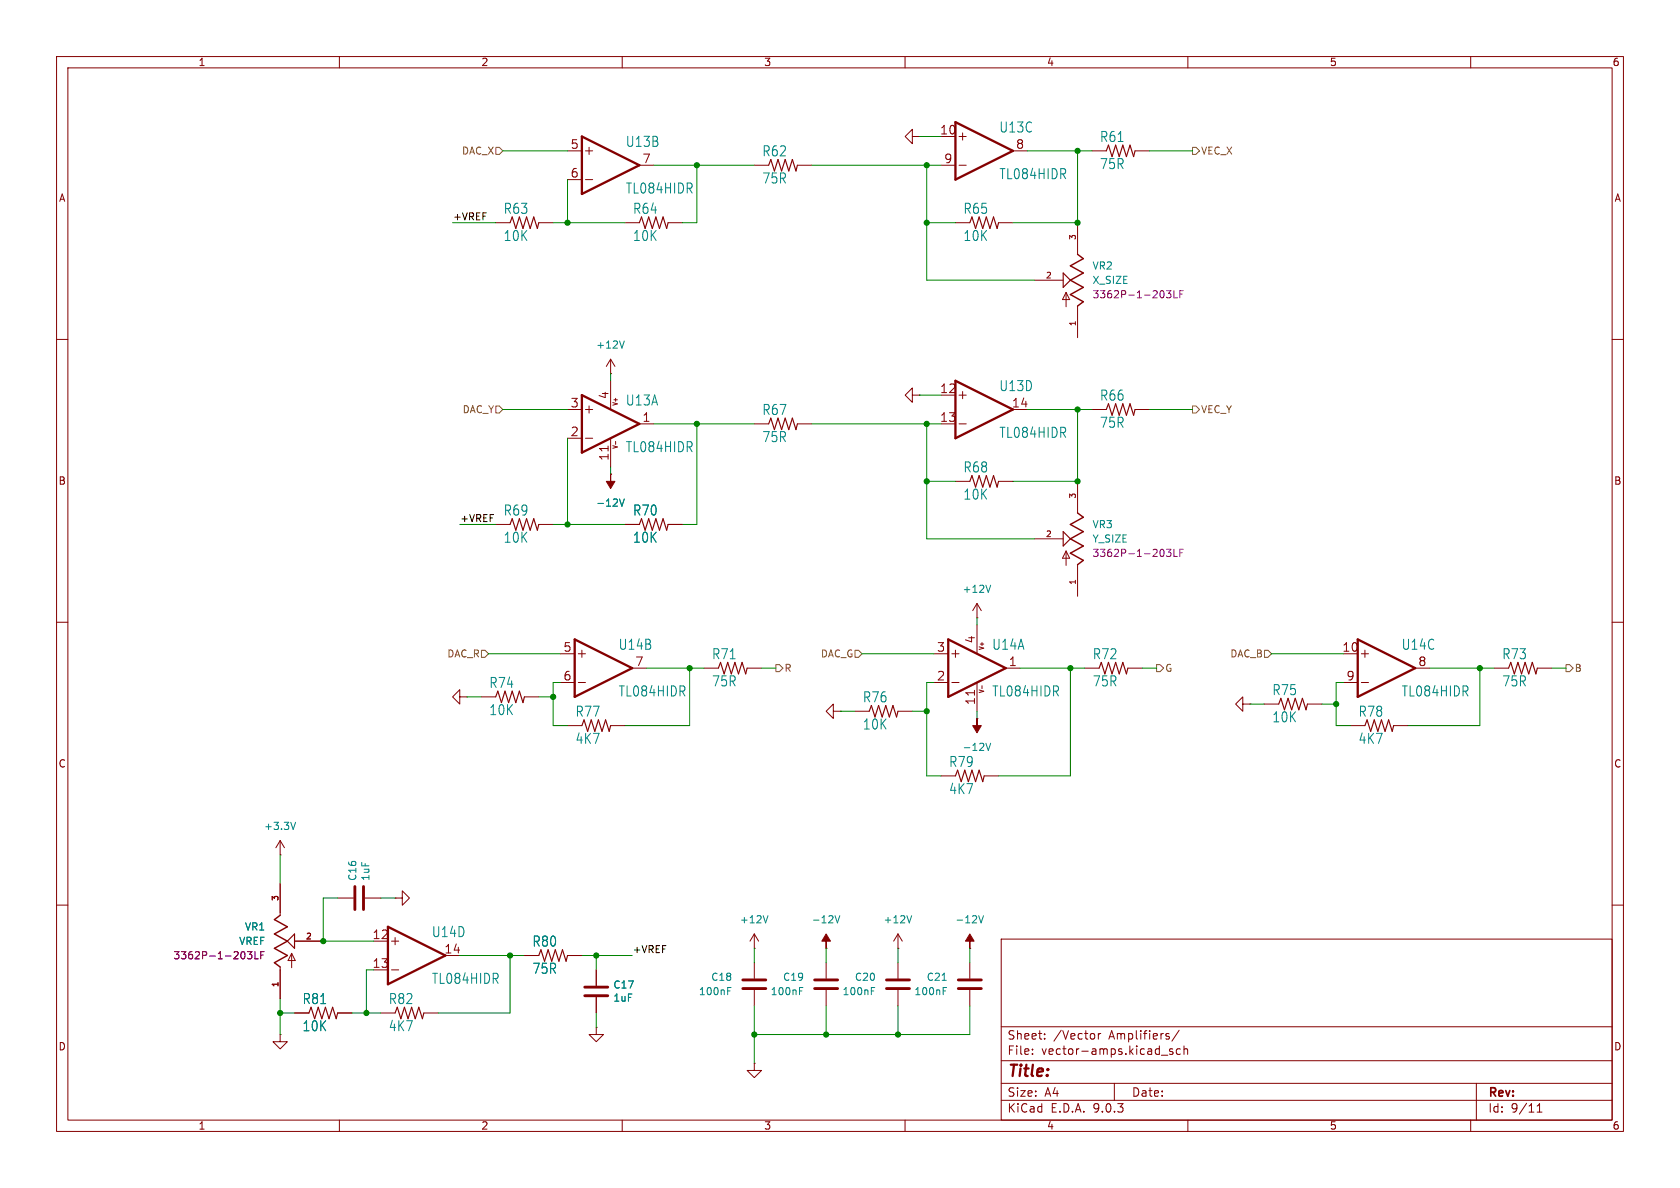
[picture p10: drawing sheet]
<svg xmlns="http://www.w3.org/2000/svg" width="297mm" height="210mm" viewBox="0 0 297 210" stroke-linecap="round" stroke-linejoin="round" font-family="sans-serif">
<g fill="none" stroke="#840000" stroke-width=".18">
<path d="M10 10h277v190h-277zM12 12h273v186h-273zM60 10v2M110 10v2M160 10v2M210 10v2M260 10v2M87.6 39.4h2.6M95.2 39.4h2.6M100.3 26.7h2.6M100.3 31.8h2.6M103.5 26.7h1.3"/>
<path d="M103.5 31.8h1.3M104.1 26v1.3M110.5 39.4h2.5M113 29.2h2.6M118.1 39.4h2.5M133.3 29.2h2.6M141 29.2h2.5M161.3 24.1v-1.2l-1.3 1.2 1.3 1.3v-1.3h1.3M162.6 24.1h.1M166.4 29.2h2.5M168.9 39.4h2.5M169.5 29.2h1.3"/>
<path d="M169.5 24.1h1.3M170.2 23.5v1.3M176.5 39.4h2.6M179.1 26.7h2.5M190.5 39.4v5.6M193 26.7h2.6M200.7 26.7h2.5M182.9 49.5h5.1M188.5 51.7v2.5M188.5 51.7l.6 1.3h-1.3zM190.5 54.1v5.6M10 60h2"/>
<path d="M100.3 72.4h2.6M100.3 77.5h2.6M103.5 72.4h1.3M103.5 77.5h1.3M104.1 71.8v1.2M107.5 78.8v.9M107.9 66h.1M107.9 63.5v2.5M107.9 67.3v5.1M107.9 77.5v5.1M107.9 63.5l-.7 1.3M107.9 63.5l.8 1.3"/>
<path d="M108.8 78v.6M113 74.9h2.6M133.3 74.9h2.6M141 74.9h2.5M161.3 69.9v-1.3l-1.3 1.3 1.3 1.2v-1.2h1.3M162.6 69.9h.1M169.5 74.9h1.3M169.5 69.9h1.3M170.2 69.2v1.3M193 72.4h2.6M200.7 72.4h2.5M285 60h2"/>
<path d="M87.6 92.7h2.6M95.2 92.7h2.6M107.9 83.8h.1M110.5 92.7h2.5M118.1 92.7h2.5M168.9 85.1h2.5M176.5 85.1h2.6M182.9 95.3h5.1M188.5 97.4v2.5M188.5 97.4l.6 1.3h-1.3zM190.5 85.1v5.6M190.5 99.8v5.6"/>
<path d="M10 110h2M99.1 115.6h2.5M102.2 115.6h1.3M102.9 114.9v1.3M111.8 118.1h2.5M124.5 118.1h2.5M132.1 118.1h2.5M165.1 115.6h2.5M168.3 115.6h1.2M168.9 114.9v1.3M172.7 109.2h.1M172.7 106.7v2.5"/>
<path d="M172.7 110.5v5.1M172.7 106.7l-.7 1.3M172.7 106.7l.8 1.3M177.8 118.1h2.5M191.8 118.1h2.5M199.4 118.1h2.5M240.7 115.6h1.2M241.3 114.9v1.3M250.2 118.1h2.5M264.2 118.1h2.5M271.8 118.1h2.5M285 110h2"/>
<path d="M81.3 123.2v-1.3l-1.3 1.3 1.3 1.3v-1.3h1.2M82.5 123.2h.1M85.1 123.2h2.5M92.7 123.2h2.5M99.1 120.7h2.5M100.3 128.3h2.6M102.2 120.7h1.3M107.9 128.3h2.6M147.3 125.7v-1.2l-1.3 1.2 1.3 1.3v-1.3h1.3M148.6 125.7h.1M151.1 125.7h2.6M158.7 125.7h2.6"/>
<path d="M165.1 120.7h2.5M166.4 137.2h2.5M168.3 120.7h1.2M172.3 122v.9M172.7 127h.1M172.7 120.7v5M173.6 121.2v.5M174 137.2h2.5M219.7 124.5v-1.3l-1.3 1.3 1.3 1.2v-1.2h1.3M221 124.5h.1M223.5 124.5h2.6M231.1 124.5h2.6"/>
<path d="M237.5 120.7h2.5M238.8 128.3h2.5M240.7 120.7h1.2M246.4 128.3h2.5M49.5 151.1h.1M49.5 148.6l-.7 1.3M49.5 148.6l.8 1.3M49.5 148.6v2.5M49.5 156.2v5.6M59.7 158.8h2.8M64.5 158.8h2.8M69.8 158.8h1.3v-1.3l1.3 1.3-1.3 1.2v-1.2"/>
<path d="M69.8 158.8h.1M10 160h2M49.5 170.9v5.6M51.6 168.5v2.6M51.6 168.5l.6 1.3h-1.3zM52.1 179.1h2.5M52.1 166.4h5M59.7 179.1h2.5M67.3 179.1h2.5M69.2 166.4h1.3M69.2 171.5h1.3M69.8 165.7v1.3"/>
<path d="M74.9 179.1h2.6M92.7 168.9h2.5M100.3 168.9h2.6M105.4 171.5v2.7M105.4 176.3v2.8M133.3 167.6h.1M133.3 165.1l-.7 1.3M133.3 165.1l.8 1.3M133.3 165.1v2.5M133.3 170.2v2.8M133.3 175v2.8M146 167.6h.1"/>
<path d="M146 170.2v2.8M146 175v2.8M158.7 167.6h.1M158.7 165.1l-.7 1.3M158.7 165.1l.8 1.3M158.7 165.1v2.5M158.7 170.2v2.8M158.7 175v2.8M171.4 167.6h.1M171.4 170.2v2.8M171.4 175v2.8M177 166h108v32h-108z"/>
<path d="M285 160h2M49.5 182.9v1.3h1.3l-1.3 1.2-1.2-1.2h1.2M49.5 182.9h.1M60 198v2M105.4 181.6v1.3h1.3l-1.3 1.3-1.3-1.3h1.3M105.4 181.6h.1M110 198v2M133.3 188v1.2h1.3l-1.3 1.3-1.2-1.3h1.2M133.3 188h.1M160 198v2M177 194.5h108M177 191.5h108"/>
<path d="M177 187.5h108M177 181.5h108M182.5 186.3v.1M182.5 185.5v.1M184.7 183.6v.1M184.7 182.8v.1M194.2 182.7v1M194.6 182.7l-.3 .1-.1 .2M197 191.5v3M205.3 186.5h1.2M206.5 183.2l.2 .2-.2 .3M206.5 182.7l.2 .1"/>
<path d="M207.3 185.5l-.3-.1-.3 .2 .1 .2 .5 .2v.3h-.6M208.5 182.1l-1.3 2M208.7 185.5l-.5-.1-.2 .3v.4l.1 .2h.6M209.3 185.5l.2-.1 .4 .1 .1 .9M209.3 184.9v1.5M210 198v2M260 198v2M261 191.5v6.5M271.7 196.6h.9M271.7 195.5l.5-.4v1.5"/>
</g>
<g fill="none" stroke="#840000" stroke-width=".2">
<path d="M90.2 39.4l.4-1 .6 2 .6-2 .7 2 .6-2 .6 2 .7-2 .6 2 .2-1M113 39.4l.4-1 .6 2 .7-2 .6 2 .7-2 .6 2 .6-2 .7 2 .2-1M135.9 29.2l.4-1 .6 2 .6-2 .7 2 .6-2 .6 2 .7-2 .6 2 .3-1M171.4 39.4l.4-1 .7 2 .6-2 .6 2 .7-2 .6 2 .6-2 .7 2 .2-1M195.6 26.7l.4-1 .6 2 .6-2 .7 2 .6-2 .6 2 .7-2 .6 2 .3-1M188 48.3l1.2 1.2-1.2 1.3zM135.9 74.9l.4-1 .6 2 .6-2 .7 2 .6-2 .6 2 .7-2 .6 2 .3-1M195.6 72.4l.4-1 .6 2 .6-2 .7 2 .6-2 .6 2 .7-2 .6 2 .3-1M90.2 92.7l.4-1 .6 2 .6-2 .7 2 .6-2 .6 2 .7-2 .6 2 .2-1M113 92.7l.4-1 .6 2 .7-2 .6 2 .7-2 .6 2 .6-2 .7 2 .2-1M171.4 85.1l.4-1 .7 2 .6-2 .6 2 .7-2 .6 2 .6-2 .7 2 .2-1M188 94l1.2 1.3-1.2 1.2z"/>
<path d="M127 118.1l.4-1 .6 2 .7-2 .6 2 .6-2 .7 2 .6-2 .6 2 .3-1M194.3 118.1l.4-1 .6 2 .7-2 .6 2 .6-2 .7 2 .6-2 .6 2 .3-1M266.7 118.1l.4-1 .6 2 .7-2 .6 2 .6-2 .7 2 .6-2 .6 2 .3-1M87.6 123.2l.4-1 .6 2 .7-2 .6 2 .7-2 .6 2 .6-2 .7 2 .2-1M102.9 128.3l.4-1 .6 2 .6-2 .7 2 .6-2 .6 2 .7-2 .6 2 .2-1M153.7 125.7l.4-1 .6 2 .6-2 .7 2 .6-2 .6 2 .7-2 .6 2 .2-1M168.9 137.2l.4-1.1 .6 2.1 .7-2.1 .6 2.1 .6-2.1 .7 2.1 .6-2.1 .6 2.1 .3-1M226.1 124.5l.3-1.1 .7 2.1 .6-2.1 .6 2.1 .7-2.1 .6 2.1 .7-2.1 .6 2.1 .2-1M241.3 128.3l.4-1 .6 2 .7-2 .6 2 .6-2 .7 2 .6-2 .6 2 .3-1M50.8 166.4l1.3-1.3v2.5zM54.6 179.1l.4-1 .6 2 .7-2 .6 2 .6-2 .7 2 .6-2 .6 2 .3-1M69.8 179.1l.4-1 .7 2 .6-2 .6 2 .7-2 .6 2 .6-2 .7 2 .2-1"/>
<path d="M95.2 168.9l.4-1 .7 2 .6-2 .6 2 .7-2 .6 2 .6-2 .7 2 .2-1"/>
</g>
<path d="M102.9 24.1l10.1 5.1-10.1 5.1zM168.9 21.6l10.2 5.1-10.2 5.1zM102.9 69.9l10.1 5-10.1 5.1zM168.9 67.3l10.2 5.1-10.2 5.1zM101.6 113l10.2 5.1-10.2 5.1zM167.6 113l10.2 5.1-10.2 5.1zM240 113l10.2 5.1-10.2 5.1zM68.6 163.8l10.1 5.1-10.1 5.1z" fill="none" stroke="#840000" stroke-width=".41"/>
<g fill="#840000" stroke="#840000" stroke-width=".18">
<path d="M171.4 165.1l.8 1.3h-.8v1.2v-1.2h-.7z"/>
<path d="M146 165.1l.8 1.3h-.8v1.2v-1.2h-.7z"/>
<path d="M172.7 127v1.3h.8l-.8 1.2-.7-1.2h.7z"/>
<path d="M107.9 83.8v1.3h.8l-.8 1.3-.7-1.3h.7z"/>
</g>
<g fill="none" stroke="#008484" stroke-width=".18">
<path d="M110.4 60.3l-.5 1.2M109.5 88.2l.4 1.3 .5-1.3M175.1 103.4l-.4 1.3M174.3 131.4l.4 1.3 .4-1.3M52.3 145.4l-.5 1.2M128.6 175.2h.5M128.6 174.6h.6M135.8 161.9l-.5 1.2M141.3 175.2h.5M141.3 174.6h.6M147.6 161.9l.4 1.2 .5-1.2M154 175.2h.5"/>
<path d="M154 174.6h.6M161.2 161.9l-.5 1.2M166.6 173.3h.7M166.7 175.2h.5M166.7 174.6h.6M173 161.9l.4 1.2 .5-1.2"/>
</g>
<path d="M62.7 156.7v4.1M64.3 156.7v4.1M103.4 174.5h4M103.4 176h4M131.3 174.8h4.1M131.3 173.2h4.1M144 174.8h4.1M144 173.2h4.1M156.7 174.8h4.1M156.7 173.2h4.1M169.4 174.8h4.1M169.4 173.2h4.1" fill="none" stroke="#840000" stroke-width=".51"/>
<path d="M190.5 45l1 .7-2.3 1.3 2.3 1.3-2.3 1.2 2.3 1.3-2.3 1.3 2.3 1.2-1 .8M190.5 90.7l1 .7-2.3 1.3 2.3 1.3-2.3 1.3 2.3 1.2-2.3 1.3 2.3 1.3-1 .7M49.5 161.8l-1 .8 2.3 1.2-2.3 1.3 2.3 1.3-2.3 1.2 2.3 1.3-2.3 1.3 1 .7" fill="none" stroke="#840000" stroke-width=".25"/>
<path d="M206.2 51.4h.8l-.4 .5 .3 .1v.5l-.1 .1-.6-.1M207.5 51.4v1.2h.6M208.6 52h.4M209.2 51.4h-.6v1.2M206.2 97.1h.8l-.4 .5 .3 .1v.5l-.1 .2-.6-.2M207.5 97.1v1.3h.6M208.6 97.7h.4M209.2 97.1h-.6v1.3M43.7 168.2h.8l-.4 .5 .4 .1v.6l-.2 .1-.6-.1M45.1 168.2v1.3h.6M46.1 168.8h.4M46.7 168.2h-.6v1.3" fill="none" stroke="#840084" stroke-width=".18"/>
<path d="M87.7 26h.6l.6 .7-.6 .6h-.6zM210.8 26h.6l.7 .7-.7 .6h-.6zM87.7 71.8h.6l.6 .6-.6 .6h-.6zM210.8 71.8h.6l.7 .6-.7 .6h-.6zM85.1 114.9h.6l.7 .7-.7 .6h-.6zM137.2 117.5h.6l.6 .6-.6 .6h-.6zM151.2 114.9h.6l.6 .7-.6 .6h-.6zM204.5 117.5h.6l.6 .6-.6 .6h-.6zM223.5 114.9h.7l.6 .7-.6 .6h-.7zM276.9 117.5h.6l.6 .6-.6 .6h-.6z" fill="none" stroke="#848400" stroke-width=".18"/>
<g fill="none" stroke="#008400" stroke-width=".18">
<path d="M80 39.4h7.6M88.9 26.7h11.4M97.8 39.4h12.7M100.3 31.8v7.6M115.6 29.2h17.7M123.2 29.2v10.2h-2.6M143.5 29.2h22.9M162.6 24.1h3.8M163.8 29.2v20.3h19.1M163.8 39.4h5.1M181.6 26.7h11.4M190.5 26.7v12.7h-11.4"/>
<path d="M203.2 26.7h7.6M88.9 72.4h11.4M100.3 77.5v15.2M107.9 66v1.3M115.6 74.9h17.7M123.2 74.9v17.8h-2.6M143.5 74.9h22.9M162.6 69.9h3.8M163.8 74.9v20.4h19.1M181.6 72.4h11.4M190.5 72.4v12.7h-11.4M203.2 72.4h7.6"/>
<path d="M81.3 92.7h6.3M97.8 92.7h12.7M107.9 82.6v1.2M163.8 85.1h5.1M86.4 115.6h12.7M114.3 118.1h10.2M121.9 118.1v10.2h-11.4M134.6 118.1h2.6M152.4 115.6h12.7M172.7 109.2v1.3M180.3 118.1h11.5M189.2 118.1v19.1h-12.7"/>
<path d="M201.9 118.1h2.6M224.8 115.6h12.7M252.7 118.1h11.5M261.6 118.1v10.2h-12.7M274.3 118.1h2.6M82.5 123.2h2.6M95.2 123.2h2.6M99.1 120.7h-1.3v7.6h2.5M148.6 125.7h2.5M161.3 125.7h2.5M165.1 120.7h-1.3v16.5h2.6M172.7 125.7v1.3"/>
<path d="M221 124.5h2.5M233.7 124.5h2.5M237.5 120.7h-1.3v7.6h2.6M49.5 151.1v5.1M59.7 158.8h-2.6v7.6h8.9M67.3 158.8h2.5M49.5 179.1h2.6M49.5 176.5v6.4M62.2 179.1h5.1M66 171.5h-1.2v7.6M81.3 168.9h11.4M90.2 168.9v10.2h-12.7"/>
<path d="M102.9 168.9h8.9M105.4 168.9v2.6M105.4 179.1v2.5M133.3 167.6v2.6M133.3 177.8v10.2M146 167.6v2.6M146 177.8v5.1M158.7 167.6v2.6M158.7 177.8v5.1M171.4 177.8v5.1h-38.1M171.4 167.6v2.6"/>
</g>
<g fill="#008400" stroke="#008400" stroke-width=".18">
<circle cx="146" cy="182.9" r=".46"/>
<circle cx="158.7" cy="182.9" r=".46"/>
<circle cx="105.4" cy="168.9" r=".46"/>
<circle cx="133.3" cy="182.9" r=".46"/>
<circle cx="190.5" cy="26.7" r=".46"/>
<circle cx="190.5" cy="39.4" r=".46"/>
<circle cx="190.5" cy="72.4" r=".46"/>
<circle cx="163.8" cy="39.4" r=".46"/>
<circle cx="163.8" cy="29.2" r=".46"/>
<circle cx="121.9" cy="118.1" r=".46"/>
<circle cx="97.8" cy="123.2" r=".46"/>
<circle cx="100.3" cy="92.7" r=".46"/>
<circle cx="123.2" cy="74.9" r=".46"/>
<circle cx="163.8" cy="85.1" r=".46"/>
<circle cx="163.8" cy="74.9" r=".46"/>
<circle cx="190.5" cy="85.1" r=".46"/>
<circle cx="163.8" cy="125.7" r=".46"/>
<circle cx="57.1" cy="166.4" r=".46"/>
<circle cx="90.2" cy="168.9" r=".46"/>
<circle cx="49.5" cy="179.1" r=".46"/>
<circle cx="64.8" cy="179.1" r=".46"/>
<circle cx="100.3" cy="39.4" r=".46"/>
<circle cx="123.2" cy="29.2" r=".46"/>
<circle cx="189.2" cy="118.1" r=".46"/>
<circle cx="236.2" cy="124.5" r=".46"/>
<circle cx="261.6" cy="118.1" r=".46"/>
</g>
<text font-size="2.8" fill="#840000" x="178" y="190.9">Title:</text>
<g font-size="2.5" fill="#008484">
<text x="176.6" y="23.6">U13C</text>
<text x="110.5" y="26.2">U13B</text>
<text x="134.7" y="27.9">R62</text>
<text x="194.4" y="25.3">R61</text>
<text x="110.5" y="34.4">TL084HIDR</text>
<text x="134.7" y="32.7">75R</text>
<text x="176.6" y="31.9">TL084HIDR</text>
<text x="194.4" y="30.1">75R</text>
<text x="89" y="38">R63</text>
<text x="111.8" y="38">R64</text>
<text x="170.2" y="38">R65</text>
<text x="89" y="42.8">10K</text>
<text x="111.8" y="42.8">10K</text>
<text x="170.2" y="42.8">10K</text>
<text x="110.5" y="71.9">U13A</text>
<text x="176.6" y="69.4">U13D</text>
<text x="194.4" y="71">R66</text>
<text x="134.7" y="73.6">R67</text>
<text x="176.6" y="77.6">TL084HIDR</text>
<text x="194.4" y="75.8">75R</text>
<text x="110.5" y="80.2">TL084HIDR</text>
<text x="134.7" y="78.4">75R</text>
<text x="170.2" y="83.7">R68</text>
<text x="170.2" y="88.5">10K</text>
<text x="89" y="91.4">R69</text>
<text x="111.8" y="91.4">R70</text>
<text x="89" y="96.2">10K</text>
<text x="111.8" y="96.2">10K</text>
<text x="109.3" y="115.1">U14B</text>
<text x="125.8" y="116.8">R71</text>
<text x="175.3" y="115.1">U14A</text>
<text x="193.1" y="116.8">R72</text>
<text x="247.7" y="115.1">U14C</text>
<text x="265.5" y="116.8">R73</text>
<text x="86.4" y="121.8">R74</text>
<text x="109.3" y="123.3">TL084HIDR</text>
<text x="125.8" y="121.6">75R</text>
<text x="152.5" y="124.4">R76</text>
<text x="175.3" y="123.3">TL084HIDR</text>
<text x="193.1" y="121.6">75R</text>
<text x="224.8" y="123.1">R75</text>
<text x="247.7" y="123.3">TL084HIDR</text>
<text x="265.5" y="121.6">75R</text>
<text x="86.4" y="126.6">10K</text>
<text x="101.7" y="126.9">R77</text>
<text x="101.7" y="131.7">4K7</text>
<text x="152.5" y="129.2">10K</text>
<text x="224.8" y="127.9">10K</text>
<text x="240.1" y="126.9">R78</text>
<text x="240.1" y="131.7">4K7</text>
<text x="167.7" y="135.8">R79</text>
<text x="167.7" y="140.6">4K7</text>
<text x="76.3" y="165.9">U14D</text>
<text x="94" y="167.6">R80</text>
<text x="94" y="172.4">75R</text>
<text x="53.4" y="177.7">R81</text>
<text x="68.6" y="177.7">R82</text>
<text x="76.3" y="174.1">TL084HIDR</text>
<text x="53.4" y="182.5">10K</text>
<text x="68.6" y="182.5">4K7</text>
</g>
<g font-size="2.1" fill="#840000">
<text x="166.1" y="23.9">10</text>
<text x="100.8" y="26.4">5</text>
<text x="113.5" y="29">7</text>
<text x="166.8" y="29">9</text>
<text x="179.5" y="26.4">8</text>
<text x="100.8" y="31.5">6</text>
<text x="107.7" y="70.7" transform="rotate(-90 107.7 70.7)">4</text>
<text x="166.1" y="69.6">12</text>
<text x="100.8" y="72.1">3</text>
<text x="100.8" y="77.2">2</text>
<text x="113.5" y="74.7">1</text>
<text x="166.1" y="74.7">13</text>
<text x="178.8" y="72.1">14</text>
<text x="107.7" y="81.5" transform="rotate(-90 107.7 81.5)">11</text>
<text x="172.5" y="113.8" transform="rotate(-90 172.5 113.8)">4</text>
<text x="99.5" y="115.3">5</text>
<text x="112.2" y="117.9">7</text>
<text x="165.6" y="115.3">3</text>
<text x="178.3" y="117.9">1</text>
<text x="237.2" y="115.3">10</text>
<text x="250.7" y="117.9">8</text>
<text x="99.5" y="120.4">6</text>
<text x="165.6" y="120.4">2</text>
<text x="172.5" y="124.7" transform="rotate(-90 172.5 124.7)">11</text>
<text x="238" y="120.4">9</text>
<text x="65.8" y="166.1">12</text>
<text x="65.8" y="171.2">13</text>
<text x="78.5" y="168.7">14</text>
<text x="178" y="184">Sheet:</text>
<text x="186.2" y="184">/Vector</text>
<text x="196.1" y="184">Amplifiers/</text>
<text x="178" y="186.7">File:</text>
<text x="184.1" y="186.7">vector-amps.kicad_sch</text>
<text x="178" y="196.9">KiCad</text>
<text x="178" y="194.1">Size:</text>
<text x="184.7" y="194.1">A4</text>
<text x="185.7" y="196.9">E.D.A.</text>
<text x="193.3" y="196.9">9.0.3</text>
<text x="200" y="194.1">Date:</text>
<text x="263" y="194.3">Rev:</text>
<text x="263" y="196.9">Id:</text>
<text x="267.1" y="196.9">9/11</text>
</g>
<g font-size="1.8" fill="#840000">
<text x="35" y="11.9">1</text>
<text x="85" y="11.9">2</text>
<text x="135" y="11.9">3</text>
<text x="185" y="11.9">4</text>
<text x="235" y="11.9">5</text>
<text x="285" y="11.9">6</text>
<text x="10.3" y="35.9">A</text>
<text x="285.3" y="35.9">A</text>
<text x="10.3" y="85.9">B</text>
<text x="285.3" y="85.9">B</text>
<text x="10.3" y="135.9">C</text>
<text x="285.3" y="135.9">C</text>
<text x="10.3" y="185.9">D</text>
<text x="285.3" y="185.9">D</text>
<text x="35" y="199.9">1</text>
<text x="85" y="199.9">2</text>
<text x="135" y="199.9">3</text>
<text x="185" y="199.9">4</text>
<text x="235" y="199.9">5</text>
<text x="285" y="199.9">6</text>
</g>
<g font-size="1.8" fill="#008484">
<text x="193" y="47.9">VR2</text>
<text x="193" y="50.4">X_SIZE</text>
<text x="105.3" y="61.8">+12V</text>
<text x="105.3" y="89.8">-12V</text>
<text x="193" y="93.6">VR3</text>
<text x="193" y="96.1">Y_SIZE</text>
<text x="170.1" y="105">+12V</text>
<text x="170.1" y="132.9">-12V</text>
<text x="46.6" y="146.9">+3.3V</text>
<text x="63.2" y="155.8" transform="rotate(-90 63.2 155.8)">C16</text>
<text x="65.5" y="155.8" transform="rotate(-90 65.5 155.8)">1uF</text>
<text x="42.2" y="167.2">VREF</text>
<text x="43.2" y="164.7">VR1</text>
<text x="130.7" y="163.4">+12V</text>
<text x="143.4" y="163.4">-12V</text>
<text x="156.1" y="163.4">+12V</text>
<text x="168.8" y="163.4">-12V</text>
<text x="125.6" y="173.6">C18</text>
<text x="138.3" y="173.6">C19</text>
<text x="151" y="173.6">C20</text>
<text x="163.7" y="173.6">C21</text>
<text x="108.3" y="177.3">1uF</text>
<text x="108.3" y="175">C17</text>
<text x="123.5" y="176.1">100nF</text>
<text x="136.2" y="176.1">100nF</text>
<text x="148.9" y="176.1">100nF</text>
<text x="161.6" y="176.1">100nF</text>
</g>
<g font-size="1.8" fill="#840084">
<text x="193" y="52.9">3362P-1-203LF</text>
<text x="193" y="98.7">3362P-1-203LF</text>
<text x="30.6" y="169.8">3362P-1-203LF</text>
</g>
<g font-size="1.7" fill="#848400">
<text x="81.6" y="27.5">DAC_X</text>
<text x="212.3" y="27.5">VEC_X</text>
<text x="81.7" y="73.2">DAC_Y</text>
<text x="212.3" y="73.2">VEC_Y</text>
<text x="79" y="116.4">DAC_R</text>
<text x="138.6" y="119">R</text>
<text x="145" y="116.4">DAC_G</text>
<text x="205.9" y="119">G</text>
<text x="217.4" y="116.4">DAC_B</text>
<text x="278.3" y="119">B</text>
</g>
<g font-size="1.7">
<text x="80" y="39">+VREF</text>
<text x="81.3" y="92.4">+VREF</text>
<text x="111.8" y="168.6">+VREF</text>
</g>
<g font-size="1.4" fill="#840000">
<text x="190.2" y="42.5" transform="rotate(-90 190.2 42.5)">3</text>
<text x="184.8" y="49.3">2</text>
<text x="190.2" y="57.8" transform="rotate(-90 190.2 57.8)">1</text>
<text x="190.2" y="88.2" transform="rotate(-90 190.2 88.2)">3</text>
<text x="184.8" y="95">2</text>
<text x="190.2" y="103.5" transform="rotate(-90 190.2 103.5)">1</text>
<text x="49.3" y="159.4" transform="rotate(-90 49.3 159.4)">3</text>
<text x="54" y="166.1">2</text>
<text x="49.3" y="174.6" transform="rotate(-90 49.3 174.6)">1</text>
</g>
<g font-size="1.1" fill="#840000">
<text x="109.4" y="71.9" transform="rotate(-90 109.4 71.9)">V+</text>
<text x="109.4" y="79.5" transform="rotate(-90 109.4 79.5)">V-</text>
<text x="174.2" y="115" transform="rotate(-90 174.2 115)">V+</text>
<text x="174.2" y="122.7" transform="rotate(-90 174.2 122.7)">V-</text>
</g>
</svg>
